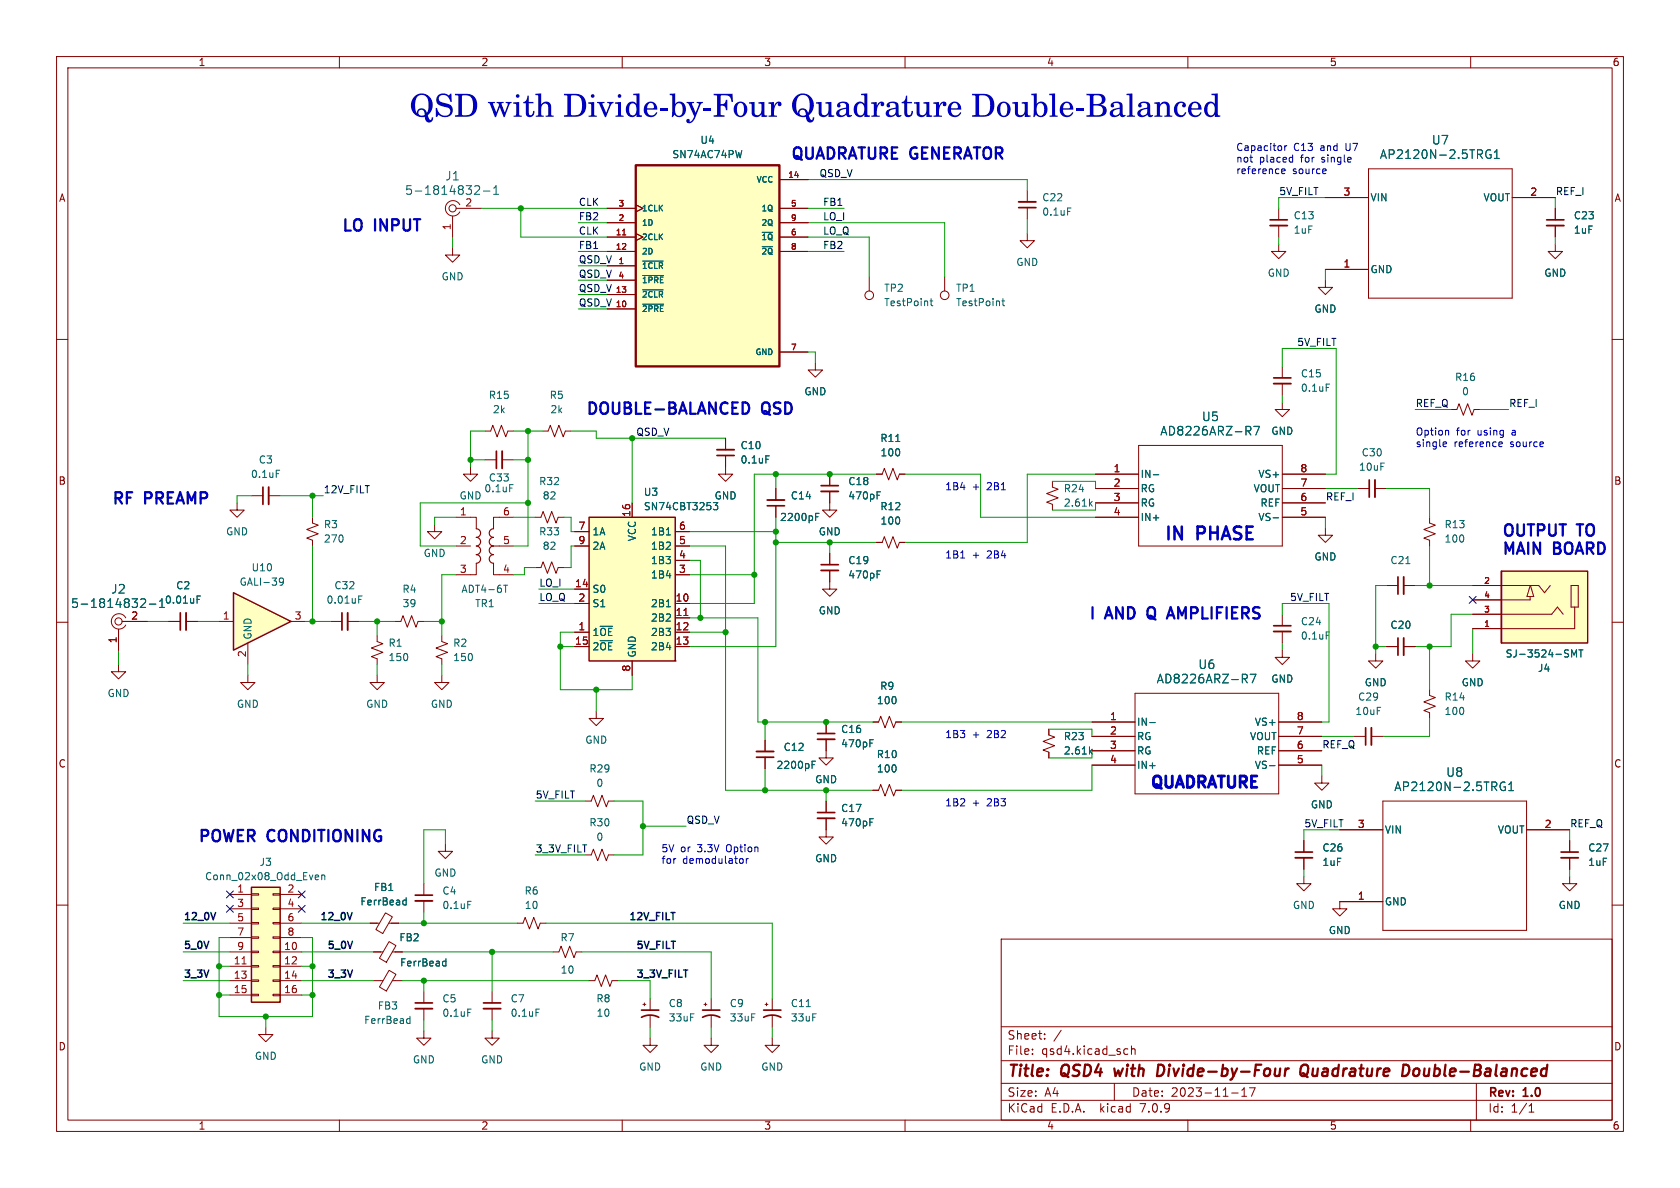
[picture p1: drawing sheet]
<svg xmlns="http://www.w3.org/2000/svg" width="297mm" height="210mm" viewBox="0 0 297 210" stroke-linecap="round" stroke-linejoin="round" font-family="sans-serif">
<g fill="none" stroke="#840000" stroke-width=".18">
<path d="M10 10h277v190h-277zM12 12h273v186h-273zM60 10v2M110 10v2M160 10v2M210 10v2M260 10v2M80 38.2v3.7M80.6 36.8h4.5M81.3 36.2a1.35 1.35 0 0 0-2.1-.4 1.35 1.35 0 0 0 0 2.1 1.35 1.35 0 0 0 2.1-.4M107.3 36.8h5.1M107.3 39.4h5.1"/>
<path d="M112.4 36.2l1.3 .6-1.3 .7M137.8 36.8h5.1M137.8 31.8h5.1M137.8 39.4h5.1M181.6 33.7v2M181.6 36.7v2M10 60h2M80 43.8v1.3h1.3l-1.3 1.3-1.3-1.3h1.3M107.3 47h5.1M107.3 54.6h5.1M107.3 41.9h5.1M107.3 44.5h5.1"/>
<path d="M107.3 52.1h5.1M107.3 49.5h5.1M112.4 41.3l1.3 .6-1.3 .6M137.8 41.9h5.1M137.8 44.5h5.1M153.7 48.9v2.5M167 48.9v2.5M181.6 41.3v1.2h1.3l-1.3 1.3-1.3-1.3h1.3M285 60h2M85.7 76.2h1l.4-1 .8 2 .7-2 .8 2 .4-1h1M128.3 77.5v2M137.8 62.2h5.1"/>
<path d="M144.1 64.1v1.3h1.3l-1.3 1.3-1.2-1.3h1.2M41.9 88.9v1.3h1.3l-1.3 1.2-1.3-1.2h1.3M44.4 87.6h2.1M47.5 87.6h2M55.2 91.4v1.1l1.1 .3-2.1 .8 2.1 .8-2.1 .7 1 .4v1M76.8 92.7v1.3h1.3l-1.3 1.3-1.2-1.3h1.2M80.6 91.4h3.6v2.1M80.6 96.5h2.6M84.2 99.6v2h-3.6M85.7 81.3h2.1M87 96.5h3.8M87.2 99.6v2h3.6"/>
<path d="M88.8 81.3h2M90.8 91.4h-3.6v2.1M94.6 91.4h1l.4-1 .8 2.1 .7-2.1 .8 2.1 .4-1.1h1M101.6 96.5h2.5M101.6 94h2.5M111.8 88.9v2.5M119.4 96.5h2.5M119.4 99.1h2.5M119.4 94h2.5M128.3 80.5v3.3h1.2l-1.2 1.3-1.3-1.3h1.3M146.7 97.8v2M234.3 93.3v1.3h1.3l-1.3 1.3-1.3-1.3h1.3"/>
<path d="M240 86.4h2.1M243.1 86.4h2M252.7 91.4v1.1l1 .3-2 .8 2 .8-2 .7 1 .4v1M10 110h2M21 117.5v1.2h1.2l-1.2 1.3-1.3-1.3h1.3M21 111.3v3.6M21.6 109.9h4.4M22.2 109.2a1.35 1.35 0 0 0-2-.4 1.35 1.35 0 0 0 0 2.1 1.35 1.35 0 0 0 2-.4M29.8 109.9h2.1M32.9 109.9h2M43.8 119.4v1.3h1.3l-1.3 1.2-1.3-1.2h1.3M58.4 109.9h2.1"/>
<path d="M61.5 109.9h2M66.7 112.4v1l1 .4-2 .8 2 .7-2 .8 1 .4v1M66.7 119.4v1.3h1.2l-1.2 1.2-1.3-1.2h1.3M69.8 109.9h1.1l.3-1.1 .8 2.1 .8-2.1 .7 2.1 .4-1h1M94.6 100.3h1l.4-1 .8 2 .7-2 .8 2 .4-1h1M101.6 114.3h2.5M101.6 111.8h2.5M101.6 106.7h2.5M101.6 104.1h2.5M111.8 116.8v2.6M119.4 116.8h.1M119.4 101.6h2.5"/>
<path d="M119.4 114.3h2.5M119.4 111.8h2.5M119.4 106.7h2.5M119.4 109.2h2.5M146.7 100.8v3.3h1.3l-1.3 1.3-1.3-1.3h1.3M243.2 115.6v1.2h1.3l-1.3 1.3-1.3-1.3h1.3M245.1 103.5h2M245.1 114.3h2M248.2 103.5h2M248.2 114.3h2M260.3 115.6v1.2h1.3l-1.3 1.3-1.2-1.3h1.2M260.3 103.5h11.7l1 1.3 1.1-1.3"/>
<path d="M260.3 108.6h14l1-1.3 1.1 1.3M270.5 103.5h.1M270.5 105.4v.6h-10.2M270.6 103.5l.5 1.9h-1.1l.5-1.9M277.7 103.5h1.3v3.8h-1.3zM278.4 107.3v3.8h-18.1M285 110h2M135.3 130.8v2M135.3 133.9v2M146 130.7v3.3h1.3l-1.3 1.3-1.2-1.3h1.2M146 127.6v2.1M154.3 127.6h1l.4-1 .8 2.1 .7-2.1 .8 2.1 .4-1.1h1"/>
<path d="M154.3 139.7h1l.4-1 .8 2 .7-2 .8 2 .4-1h1M233.7 137.2v1.2h1.2l-1.2 1.3-1.3-1.3h1.3M239.4 130.2h2M242.4 130.2h2.1M252.7 121.9v1l1 .4-2 .8 2 .7-2 .8 1 .4v1M10 160h2M40.6 158.1h3.8M44.4 158h1.3v.2h-1.3zM48.3 158h1.2v.2h-1.2zM49.5 158.1h3.8M103.5 141.6h1l.4-1 .8 2 .7-2 .8 2 .4-1h1M103.5 151.1h1l.4-1 .8 2 .7-2 .8 2 .4-1h1"/>
<path d="M146 144.7v3.3h1.3l-1.3 1.2-1.2-1.2h1.2M146 141.6v2M230.5 154.9v1.3h1.3l-1.3 1.3-1.3-1.3h1.3M230.5 148.6v2M230.5 151.6v2.1M236.9 146.7h7.6M244.5 159.4h-7.6v1.3h1.2l-1.2 1.2-1.3-1.2h1.3M244.5 141.6h25.4v22.9h-25.4zM269.9 146.7h7.6M277.5 154.9v1.3h1.3l-1.3 1.3-1.3-1.3h1.3M277.5 148.6v2M277.5 151.6v2.1"/>
<path d="M285 160h2M40.6 168.3h3.8M40.6 170.8h3.8M40.6 173.4h3.8M40.6 175.9h3.8M40.6 160.7h3.8M40.6 163.2h3.8M40.6 165.7h3.8M44.4 175.8h1.3v.2h-1.3zM44.4 173.2h1.3v.3h-1.3zM44.4 170.7h1.3v.2h-1.3zM44.4 168.1h1.3v.3h-1.3z"/>
<path d="M44.4 165.6h1.3v.3h-1.3zM44.4 163.1h1.3v.2h-1.3zM44.4 160.5h1.3v.3h-1.3zM48.3 175.8h1.2v.2h-1.2zM48.3 173.2h1.2v.3h-1.2zM48.3 170.7h1.2v.2h-1.2zM48.3 168.1h1.2v.3h-1.2zM48.3 165.6h1.2v.3h-1.2zM48.3 163.1h1.2v.2h-1.2zM48.3 160.5h1.2v.3h-1.2zM49.5 168.3h3.8M49.5 170.8h3.8"/>
<path d="M49.5 173.4h3.8M49.5 175.9h3.8M49.5 160.7h3.8M49.5 163.2h3.8M49.5 165.7h3.8M74.9 175.3v2M74.9 178.3v2M104.1 173.4h1.1l.3-1.1 .8 2.1 .8-2.1 .7 2.1 .4-1h1M113.7 177.5h.5M113.9 177.3v.5M114.9 176.5v2.1M114.9 179.6v2"/>
<path d="M124.5 177.5h.5M124.7 177.3v.5M125.7 176.5v2.1M125.7 179.6v2M135.3 177.5h.5M135.5 177.3v.5M136.5 176.5v2.1M136.5 179.6v2M177 166h108v32h-108zM60 198v2M87 182.2v1.3h1.3l-1.3 1.3-1.3-1.3h1.3M110 198v2"/>
<path d="M114.9 183.5v1.3h1.3l-1.3 1.3-1.2-1.3h1.2M125.7 183.5v1.3h1.3l-1.3 1.3-1.2-1.3h1.2M136.5 183.5v1.3h1.3l-1.3 1.3-1.2-1.3h1.2M160 198v2M177 194.5h108M177 191.5h108M177 187.5h108M177 181.5h108M182.5 186.3v.1M182.5 185.5v.1M184.7 183.6v.1M184.7 182.8v.1"/>
<path d="M187.6 182.1l-1.3 2M197 191.5v3M199 185.4l.4 .1M199.4 186.3l-.4 .1M200 185.5l.2-.1 .4 .1 .1 .9M200 184.9v1.5M210 198v2M217.7 193.2h1.2M219.5 193.8h.9M219.5 192.7l.5-.4v1.5M221.9 192.3l-.7 1.5M260 198v2"/>
<path d="M261 191.5v6.5M270.3 196.6h.9M270.3 195.5l.4-.4v1.5"/>
<circle cx="80" cy="36.8" r=".63"/>
<circle cx="153.7" cy="52.2" r=".76"/>
<circle cx="167" cy="52.2" r=".76"/>
<circle cx="21" cy="109.9" r=".63"/>
</g>
<path d="M197 188.9l.2 1.3 .5-.9M205.5 188.3l-.7-.1-.3 2h.5l.5-.3M227.3 188.9l-.2 1.3M227.8 188.9l-.3 .1-.3 .3M230.1 188.5a.69 .69 0 0 1 1.1 0 1.47 1.47 0 0 1-.6 1.7l-.5-.1a1.5 1.5 0 0 1 0-1.6zM230.2 189.7l.4 .1 .6 .6M248.1 188.2h.5a1.08 1.08 0 0 1 .6 1.1 1.08 1.08 0 0 1-.9 .9M250.6 188.9a.62 .62 0 0 0-.7 .4v.7l.3 .2h.2" fill="none" stroke="#840000" stroke-width=".4"/>
<g fill="none" stroke="#840000" stroke-width=".33">
<path d="M180.1 35.7h3M88.8 79.8v3M126.7 79.5h3.1M47.5 86.1v3.1M243.1 84.8v3.1M32.9 108.3v3.1M61.5 108.3v3.1M145.2 100.8h3M248.2 102v3M248.2 112.8v3M133.7 132.8h3.1M144.5 130.7h3.1"/>
<path d="M242.4 128.7v3M144.5 144.7h3.1M229 151.6h3M276 151.6h3M73.4 178.3h3.1"/>
</g>
<g fill="none" stroke="#840000" stroke-width=".3">
<path d="M180.1 36.7h3M87.8 79.8v3M46.5 86.1v3.1M126.7 80.5h3.1M145.2 99.8h3M242.1 84.8v3.1M31.9 108.3v3.1M60.5 108.3v3.1M247.1 102v3M247.1 112.8v3M133.7 133.9h3.1M144.5 129.7h3.1"/>
<path d="M241.4 128.7v3M144.5 143.6h3.1M229 150.6h3M276 150.6h3M73.4 177.3h3.1M113.4 179.8a3.2 3.2 0 0 1 3.1 0M113.4 178.6h3.1M124.2 179.8a3.2 3.2 0 0 1 3.1 0M124.2 178.6h3.1M135 179.8a3.2 3.2 0 0 1 3 0M135 178.6h3"/>
</g>
<g fill="none" stroke="#006464" stroke-width=".18">
<path d="M83.9 33l.6-.2 .2 .2 .1 .3-.9 1.1h.9M85.5 33.8h1.1M87.3 34.4h.8M87.3 33.3l.4-.5v1.6M131.1 26.6l-.3 1.3M188.7 36.8h.6M113.6 46.2h3.6M113.6 53.8h3.7M113.6 51.2h3.6M113.6 48.7h3.7M134.7 41.1h1.9M134.7 43.6h1.9"/>
<path d="M164.4 53.2h.5M164.6 52.8v1.1l.3 .1M177.1 53.2h.5M177.3 52.8v1.1l.3 .1M48.8 83.1h.6M90.1 85.7h.6M117.8 94.6h.7M126.9 88.8l-.4 .5 .3 .1v.6l-.2 .1h-.4M135.4 80.6h.6M248.5 99.6h.8M24.9 106l.6-.1 .2 .1v.3l-.9 1.1h.9M26.4 106.8h1.2"/>
<path d="M28.2 107.4h.9M28.6 105.9l-.4 .4M34.8 106h.5M34.8 105.4h.6M63.4 106h.4M63.4 105.4h.6M89 103.4h.7M89.4 103.4v1.3M117.8 107.3h.7M155.1 101.5h.4M155.1 100.9h.6M277.8 116.1v-1.2l.5 .9 .4-.9v1.2"/>
<path d="M279.1 114.9h.7M279.5 114.9v1.2M143.6 135.2h.4M143.6 134.6h.6M153.8 131.4h.4M153.8 130.8h.6M266.1 138.3a.75 .75 0 0 0-.9 .6 .75 .75 0 0 0 .5 .9l.4-.2v-.5h-.3M266.7 139.8h.9M266.7 138.7l.5-.5v1.6M55.9 154.7h.4v.3l-.6 .1M56.3 155.5h-.4M56.9 154.8l.2-.1h.3v.8"/>
<path d="M56.9 154.7v.8M153.8 145.3h.4M153.8 144.7h.6M82.7 178.4h.6M142.5 177.9h.8"/>
</g>
<path d="M84.2 93.5a.76 .76 0 0 1 .8 .7 .76 .76 0 0 1-.8 .8 .76 .76 0 0 1 .8 .8 .76 .76 0 0 1-.8 .7 .76 .76 0 0 1 .8 .8 .76 .76 0 0 1-.8 .7 .76 .76 0 0 1 .8 .8 .76 .76 0 0 1-.8 .8M87.2 93.5a.76 .76 0 0 0-.7 .7 .76 .76 0 0 0 .7 .8 .76 .76 0 0 0-.7 .8 .76 .76 0 0 0 .7 .7 .76 .76 0 0 0-.7 .8 .76 .76 0 0 0 .7 .7 .76 .76 0 0 0-.7 .8 .76 .76 0 0 0 .7 .8" fill="none" stroke="#840000" stroke-width=".2"/>
<g fill="#ffffc2" stroke="#ffffc2" stroke-width=".18">
<path d="M112.4 29.2h25.4v35.6h-25.4z"/>
<path d="M265.4 101h15.3v12.7h-15.3z"/>
<path d="M104.1 91.4h15.3v25.4h-15.3z"/>
<path d="M44.4 156.8h5.1v20.4h-5.1z"/>
</g>
<path d="M112.4 29.2h25.4v35.6h-25.4z" fill="none" stroke="#840000" stroke-width=".41"/>
<path d="M110 41.5h.6M120.9 108.8h.7M42.8 170.4h.7" fill="none" stroke="#a90000" stroke-width=".18"/>
<path d="M104.1 91.4h15.3v25.4h-15.3zM265.4 101h15.3v12.7h-15.3zM265.4 101v12.7M44.4 156.8h5.1v20.4h-5.1z" fill="none" stroke="#840000" stroke-width=".25"/>
<path d="M41.3 104.8l10.1 5.1-10.1 5z" fill="#ffffc2"/>
<path d="M41.3 104.8l10.1 5.1-10.1 5z" fill="none" stroke="#840000" stroke-width=".25"/>
<g fill="none" stroke="#840000" stroke-width=".18">
<path d="M107.3 39.4h5.1M107.3 36.8h5.1M112.4 36.2l1.3 .6-1.3 .7M137.8 31.8h5.1M137.8 39.4h5.1M137.8 36.8h5.1M226.1 36.8v2.1M226.1 39.9v2M234.3 34.9h7.6M241.9 29.8h25.4v22.9h-25.4zM267.3 34.9h7.7M275 36.8v2.1"/>
<path d="M275 39.9v2M107.3 47h5.1M107.3 54.6h5.1M107.3 41.9h5.1M107.3 44.5h5.1M107.3 52.1h5.1M107.3 49.5h5.1M112.4 41.3l1.3 .6-1.3 .6M137.8 41.9h5.1M137.8 44.5h5.1M226.1 43.2v1.3h1.2l-1.2 1.2-1.3-1.2h1.3M234.3 49.5v1.3h1.3l-1.3 1.3-1.3-1.3h1.3"/>
<path d="M234.3 47.6h7.6M275 43.2v1.3h1.2l-1.2 1.2-1.3-1.2h1.3M95.9 76.2h1l.4-1 .7 2 .8-2 .8 2 .3-1h1.1M128.3 77.5v2M137.8 62.2h5.1M201.3 78.7h25.4v17.8h-25.4zM226.7 71.1v1.3h1.3l-1.3 1.3-1.3-1.3h1.3M226.7 64.8v2M226.7 67.8v2.1M256.5 72.4h1.1l.3-1 .8 2 .8-2 .7 2 .4-1h1M83.2 82.6v1.2h1.3l-1.3 1.3-1.3-1.3h1.3M101.6 96.5h2.5"/>
<path d="M101.6 94h2.5M111.8 88.9v2.5M119.4 96.5h2.5M119.4 99.1h2.5M119.4 94h2.5M128.3 80.5v2.1M137.2 86.4v2M137.2 89.4v2M146.7 86.9v3.3h1.3l-1.3 1.2-1.3-1.2h1.3M146.7 83.8v2.1M146.7 97.8v2M154.9 83.8h1.1l.3-1 .8 2 .8-2 .7 2 .4-1h1"/>
<path d="M154.9 95.9h1.1l.3-1 .8 2 .8-2 .7 2 .4-1h1M186.1 85.1v1l1 .4-2.1 .7 2.1 .8-2.1 .8 1.1 .4v1M193.7 83.8h7.6M193.7 86.4h7.6M193.7 88.9h7.6M193.7 91.4h7.6M226.7 83.8h7.6M226.7 86.4h7.6M226.7 88.9h7.6M226.7 91.4h7.6M21 111.3v3.6M21.6 109.9h4.4"/>
<path d="M29.8 109.9h2.1M32.9 109.9h2M38.7 109.9h2.6M43.8 113.7v3.8M51.4 109.9h2.6M78.1 112.4v1l1 .4-2 .8 2 .7-2 .8 1 .4v1M78.1 119.4v1.3h1.3l-1.3 1.2-1.3-1.2h1.3M101.6 114.3h2.5M101.6 111.8h2.5M101.6 106.7h2.5M101.6 104.1h2.5M111.8 116.8v2.6"/>
<path d="M119.4 114.3h2.5M119.4 111.8h2.5M119.4 106.7h2.5M119.4 109.2h2.5M119.4 101.6h2.5M146.7 100.8v2.1M226.7 114.9v1.3h1.3l-1.3 1.3-1.3-1.3h1.3M226.7 108.6v2M226.7 111.6v2.1M245.1 114.3h2M248.2 114.3h2M260.3 111.1h5.1"/>
<path d="M260.3 103.5h5.1M260.3 108.6h5.1M260.3 106h5.1M105.4 125.7v1.3h1.3l-1.3 1.3-1.3-1.3h1.3M135.3 130.8v2M135.3 133.9v2M146 127.6v2.1M146 130.7v2M154.3 127.6h1M154.3 139.7h1M158.4 127.6h1M158.4 139.7h1"/>
<path d="M185.4 128.9v1l1 .4-2 .8 2 .7-2 .8 1 .4v1M193 127.6h7.7M193 130.2h7.7M193 132.7h7.7M193 135.3h7.7M200.7 122.6h25.4v17.7h-25.4zM226.1 127.6h7.6M226.1 130.2h7.6M226.1 132.7h7.6M226.1 135.3h7.6M74.9 156.2v2M74.9 159.3v2"/>
<path d="M78.7 149.2v1.3h1.3l-1.3 1.3-1.2-1.3h1.2M146 141.6v2M146 144.7v2M230.5 148.6v2M230.5 151.6v2.1M236.9 159.4h7.6M236.9 146.7h7.6M269.9 146.7h7.6M277.5 148.6v2M277.5 151.6v2.1M65.4 163.2h1.7M66 168.3h1.7"/>
<path d="M66 173.4h1.7M68.1 161.4l1.3 .7-1.7 2.9-1.3-.7zM68.7 163.2h1.8M68.8 166.4l1.2 .8-1.7 2.9-1.2-.7zM68.8 171.5l1.2 .7-1.7 3-1.2-.7zM69.4 168.3h1.7M69.4 173.4h1.7M87 175.3v2M87 178.3v2M91.4 163.2h1.1l.3-1 .8 2 .8-2 .7 2 .4-1h1M97.8 168.3h1l.4-1 .7 2 .8-2 .8 2 .4-1h1M47 181.6v1.3h1.3l-1.3 1.3-1.3-1.3h1.3"/>
<path d="M74.9 182.2v1.3h1.3l-1.3 1.3-1.2-1.3h1.2"/>
</g>
<g fill="none" stroke="#006464" stroke-width=".18">
<path d="M131.1 26.6l-.3 1.3M263.5 26.6a.75 .75 0 0 0-.9 .5 .75 .75 0 0 0 .6 .9l.4-.1v-.6h-.3M264.2 28h.8M264.2 26.9l.4-.4v1.5M113.6 46.2h3.6M113.6 53.8h3.7M113.6 51.2h3.6M113.6 48.7h3.7M134.7 41.1h1.9M134.7 43.6h1.9M158.4 78h.7M220.6 76.2l.5 .7"/>
<path d="M221 75.4l.1 .3-.1 .4M221.7 75.4h1l-.7 1.5M234.5 67.9h.6M117.8 94.6h.7M126.9 88.8l-.4 .5 .3 .1v.6l-.2 .1h-.4M135.4 80.6h.6M144.2 91.4h.4M144.2 90.7h.6M155.1 87.6h.4M155.1 86.9h.6M192.7 89l.4 .5M193.1 88.6l-.5 .5"/>
<path d="M203.9 83.9h1M225.1 91.5h.9M24.9 106l.6-.1 .2 .1v.3l-.9 1.1h.9M26.4 106.8h1.2M28.2 107.4h.9M28.6 105.9l-.4 .4M34.8 106h.5M34.8 105.4h.6M49.4 102.4l.2-.2 .4 .1a.84 .84 0 0 1-.3 1.1h-.2M49.4 102.7l.2 .3 .4-.1 .1-.2M117.8 107.3h.7M155.1 101.5h.4"/>
<path d="M155.1 100.9h.6M220 120l.5 .7M220.4 119.3l.1 .2-.1 .4M221 119.2h1l-.6 1.5M234.5 111.7h.6M277.8 116.1v-1.2l.5 .9 .4-.9v1.2M279.1 114.9h.7M279.5 114.9v1.2M143.6 135.2h.4M143.6 134.6h.6M153.8 131.4h.4M153.8 130.8h.6"/>
<path d="M192.7 132.8l.4 .5M193.1 132.4l-.5 .5M203.3 127.7h.9M224.4 135.4h1M266.1 138.3a.75 .75 0 0 0-.9 .6 .75 .75 0 0 0 .5 .9l.4-.2v-.5h-.3M266.7 139.8h.9M266.7 138.7l.5-.5v1.6M71.4 159.1l.4 .1M71.8 158.7v1.3M71.8 159.9l-.4 .1M82.7 159.3h.6M153.8 145.3h.4"/>
<path d="M153.8 144.7h.6M72.5 179.6v1.3M78.5 169.9l.3 .1M78.8 169.5v1.3M78.8 170.7l-.3 .1M94.8 178.4h.6M72.1 180.1h.4M72.5 180.9h-.4"/>
</g>
<path d="M224.5 39.9h3.1M273.4 39.9h3.1M225.2 67.8h3M135.6 88.4h3.1M145.2 86.9h3M225.2 111.6h3M73.4 159.3h3.1M85.5 178.3h3" fill="none" stroke="#840000" stroke-width=".33"/>
<path d="M224.5 38.9h3.1M273.4 38.9h3.1M225.2 66.8h3M135.6 89.4h3.1M145.2 85.9h3M225.2 110.6h3M73.4 158.2h3.1M85.5 177.3h3" fill="none" stroke="#840000" stroke-width=".3"/>
<path d="M38.1 161.3l-.4 1.3M62.2 161.3l-.4 1.3" fill="none" stroke="#0f0f0f" stroke-width=".25"/>
<g fill="none" stroke="#0000c2" stroke-width=".18">
<path d="M226.6 30.3l.6-.1-.1-.3h-.3l-.2 .1v.6h.5M227.1 25.8v.8M227.5 25.8l-.4 .2M228.2 27.8l.3 .1M228.5 27.4v1.3M228.5 28.6l-.3 .1M234.3 29.9l.1 .3-.6 .1M234.4 30.6l-.1 .1M255.3 78.1l.4 .1v.2l-.6 .1M255.7 78.9l-.4 .1M255.7 76.1l.4 .2v.6M265 78.9h.5"/>
<path d="M265 78.2l.4-.1 .2 .3-.6 .1M169.8 98.6h.8M131 151.8h.3l.1 .2-.1 .5-.3 .1M131.9 151.8v.8M132.3 151.8l-.4 .2"/>
</g>
<path d="M203.1 107.4a1.42 1.42 0 0 0 0 1.8M206.3 109.3l.7-2 .6 2M206.5 108.8h.9" fill="none" stroke="#0000c2" stroke-width=".4"/>
<g fill="none" stroke="#009600" stroke-width=".18">
<path d="M85.1 36.8h22.2M92.1 36.8v5.1h15.2M102.2 39.4h5.1M142.9 36.8h6.3M142.9 39.4h24.1v9.5M142.9 31.8h38.7v1.9M181.6 38.7v2.6M234.3 34.9h-8.2v1.9M275 34.9v1.9M80 41.9v1.9M102.2 52.1h5.1M102.2 54.6h5.1"/>
<path d="M102.2 49.5h5.1M102.2 47h5.1M102.2 44.5h5.1M142.9 41.9h10.8v7M142.9 44.5h6.3M226.1 41.9v1.3M234.3 47.6v1.9M275 41.9v1.3M85.7 76.2h-2.5v6.4M90.8 76.2h5.1M93.3 76.2v20.3h-2.5M101 76.2h4.4v1.3h22.9"/>
<path d="M111.8 77.5v11.4M142.9 62.2h1.2v1.9M226.7 64.8v-3.2h9.5v22.2h-1.9M226.7 69.9v1.2M250.2 72.4h6.3M261.6 72.4h5.1M44.4 87.6h-2.5v1.3M49.5 87.6h7.6M55.2 87.6v3.8M55.2 96.5v13.4M80.6 91.4h-3.8v1.3M83.2 81.3h2.5"/>
<path d="M90.8 81.3h2.5M90.8 91.4h3.8M93.3 88.9h-19v7.6h6.3M99.7 91.4h1.3v2.6h.6M101.6 96.5h-.6v3.8h-1.3M121.9 94h15.3M121.9 96.5h6.4v43.2h26M121.9 99.1h1.9v10.1M137.2 83.8v2.6M137.2 91.4v22.9h-15.3M137.2 95.9h17.7M146.7 95.9v1.9"/>
<path d="M154.9 83.8h-21.6v22.9h-11.4M160 83.8h13.4v7.6h20.3M186.1 85.1h7.6v1.3M193.7 83.8h-12.1v12.1h-21.6M193.7 88.9v1.3h-7.6M234.3 86.4h5.7M234.3 91.4v1.9M245.1 86.4h7.6v5M252.7 96.5v7M21 114.9v2.6M26 109.9h3.8M34.9 109.9h3.8"/>
<path d="M43.8 117.5v1.9M54 109.9h4.4M63.5 109.9h6.3M66.7 109.9v2.5M66.7 117.5v1.9M74.9 109.9h3.2M78.1 117.5v1.9M80.6 101.6h-2.5v10.8M94.6 100.3h-1.9v1.3h-1.9M95.2 106.7h6.4M95.2 104.1h6.4M99.1 114.3h2.5"/>
<path d="M101.6 111.8h-2.5v10.1h12.7v-2.5M121.9 101.6h11.4M121.9 111.8h6.4M121.9 109.2h12.1v18.4h20.3M226.7 108.6v-1.9h8.2v20.9h-1.2M226.7 113.7v1.2M243.2 114.3h1.9M245.1 103.5h-1.9v12.1M250.2 103.5h10.1M252.7 114.3v7.6M260.3 108.6h-3.8v5.7h-6.3M260.3 111.1v4.5"/>
<path d="M105.4 121.9v3.8M135.3 127.6v3.2M135.3 135.9v3.8M146 139.7v1.9M159.4 127.6h33.6M185.4 128.9h7.6v1.3M193 135.3v4.4h-33.6M193 132.7v1.3h-7.6M233.7 130.2h5.7M233.7 135.3v1.9M252.7 127v3.2h-8.2M78.7 149.2v-2.5h-3.8v9.5"/>
<path d="M94.6 151.1h8.9M94.6 141.6h8.9M108.6 141.6h5.1v9.5h-5.1M113.7 146.1h7.6M230.5 153.7v1.2M236.9 146.7h-6.4v1.9M277.5 146.7v1.9M277.5 153.7v1.2M32.4 168.3h8.2M32.4 163.2h8.2M32.4 173.4h8.2M38.7 170.8h1.9"/>
<path d="M38.7 175.9h1.9M40.6 165.7h-1.9v14h16.5v-14h-1.9M47 179.7v1.9M53.3 168.3h12.7M53.3 163.2h12.1M53.3 173.4h12.7M53.3 170.8h1.9M53.3 175.9h1.9M70.5 163.2h20.9M71.1 168.3h26.7M71.1 173.4h33M74.9 161.3v1.9"/>
<path d="M74.9 173.4v1.9M87 168.3v7M96.5 163.2h40v13.3M102.9 168.3h22.8v8.2M109.2 173.4h5.7v3.1M74.9 180.3v1.9M87 180.3v1.9M114.9 181.6v1.9M125.7 181.6v1.9M136.5 181.6v1.9"/>
</g>
<path d="M259.7 105.4l1.3 1.3M261 105.4l-1.3 1.3M40 157.5l1.2 1.2M41.2 157.5l-1.2 1.2M52.7 157.5l1.2 1.2M53.9 157.5l-1.2 1.2M40 160l1.2 1.3M41.2 160l-1.2 1.3M52.7 160l1.2 1.3M53.9 160l-1.2 1.3" fill="none" stroke="#000084" stroke-width=".18"/>
<path d="M110 41.5h.6M120.9 108.8h.7" fill="none" stroke="#a90000" stroke-width=".18"/>
<g fill="#009600" stroke="#009600" stroke-width=".18">
<circle cx="111.8" cy="77.5" r=".46"/>
<circle cx="137.2" cy="94" r=".46"/>
<circle cx="137.2" cy="95.9" r=".46"/>
<circle cx="133.3" cy="101.6" r=".46"/>
<circle cx="146.7" cy="95.9" r=".46"/>
<circle cx="146.7" cy="83.8" r=".46"/>
<circle cx="137.2" cy="83.8" r=".46"/>
<circle cx="252.7" cy="103.5" r=".46"/>
<circle cx="252.7" cy="114.3" r=".46"/>
<circle cx="243.2" cy="114.3" r=".46"/>
<circle cx="135.3" cy="139.7" r=".46"/>
<circle cx="146" cy="127.6" r=".46"/>
<circle cx="146" cy="139.7" r=".46"/>
<circle cx="55.2" cy="87.6" r=".46"/>
<circle cx="93.3" cy="88.9" r=".46"/>
<circle cx="66.7" cy="109.9" r=".46"/>
<circle cx="55.2" cy="109.9" r=".46"/>
<circle cx="135.3" cy="127.6" r=".46"/>
<circle cx="78.1" cy="109.9" r=".46"/>
<circle cx="99.1" cy="114.3" r=".46"/>
<circle cx="128.3" cy="111.8" r=".46"/>
<circle cx="105.4" cy="121.9" r=".46"/>
<circle cx="123.8" cy="109.2" r=".46"/>
<circle cx="92.1" cy="36.8" r=".46"/>
<circle cx="83.2" cy="81.3" r=".46"/>
<circle cx="93.3" cy="81.3" r=".46"/>
<circle cx="55.2" cy="170.8" r=".46"/>
<circle cx="74.9" cy="163.2" r=".46"/>
<circle cx="38.7" cy="175.9" r=".46"/>
<circle cx="47" cy="179.7" r=".46"/>
<circle cx="55.2" cy="175.9" r=".46"/>
<circle cx="74.9" cy="173.4" r=".46"/>
<circle cx="87" cy="168.3" r=".46"/>
<circle cx="93.3" cy="76.2" r=".46"/>
<circle cx="38.7" cy="170.8" r=".46"/>
<circle cx="113.7" cy="146.1" r=".46"/>
</g>
<text font-size="5.6" fill="#0000c2" x="72.4" y="21.3">QSD with Divide-by-Four Quadrature Double-Balanced</text>
<g font-size="3.1" fill="#0000c2">
<text x="205.7" y="95.6">IN</text>
<text x="211.8" y="95.6">PHASE</text>
</g>
<g font-size="2.8" fill="#0000c2">
<text x="139.7" y="28.3">QUADRATURE GENERATOR</text>
<text x="60.3" y="41">LO</text>
<text x="66.4" y="41">INPUT</text>
<text x="103.5" y="73.4">DOUBLE-BALANCED</text>
<text x="134.9" y="73.4">QSD</text>
<text x="19.7" y="89.3">RF</text>
<text x="25.7" y="89.3">PREAMP</text>
<text x="265.4" y="95">OUTPUT</text>
<text x="279.1" y="95">TO</text>
<text x="265.4" y="98.2">MAIN</text>
<text x="274.8" y="98.2">BOARD</text>
<text x="192.4" y="109.6">I</text>
<text x="195.7" y="109.6">AND</text>
<text x="203.8" y="109.6">Q</text>
<text x="208.2" y="109.6">AMPLIFIERS</text>
<text x="203.2" y="139.5">QUADRATURE</text>
<text x="34.9" y="149">POWER</text>
<text x="47.4" y="149">CONDITIONING</text>
</g>
<g font-size="2.8" fill="#840000">
<text x="178" y="190.9">Title:</text>
<text x="187.7" y="190.9">QSD4</text>
<text x="197.9" y="190.9">with</text>
<text x="206.2" y="190.9">Divide-by-Four</text>
<text x="232.3" y="190.9">Quadrature</text>
<text x="251.1" y="190.9">Double-Balanced</text>
</g>
<g font-size="2.1" fill="#006464">
<text x="243.9" y="28.3">AP2120N-2.5TRG1</text>
<text x="253" y="25.8">U7</text>
<text x="71.5" y="34.6">5-1814832-1</text>
<text x="78.6" y="32.1">J1</text>
<text x="205" y="77.2">AD8226ARZ-R7</text>
<text x="212.4" y="74.7">U5</text>
<text x="12.5" y="107.7">5-1814832-1</text>
<text x="19.6" y="105.1">J2</text>
<text x="211.8" y="118.5">U6</text>
<text x="204.4" y="121">AD8226ARZ-R7</text>
<text x="255.6" y="137.5">U8</text>
<text x="246.4" y="140.1">AP2120N-2.5TRG1</text>
</g>
<g font-size="2.1" fill="#840000">
<text x="178" y="184">Sheet:</text>
<text x="178" y="186.7">File:</text>
<text x="184.1" y="186.7">qsd4.kicad_sch</text>
<text x="178" y="196.9">KiCad</text>
<text x="178" y="194.1">Size:</text>
<text x="184.7" y="194.1">A4</text>
<text x="185.7" y="196.9">E.D.A.</text>
<text x="194.6" y="196.9">kicad</text>
<text x="200" y="194.1">Date:</text>
<text x="201.8" y="196.9">7.0.9</text>
<text x="207" y="194.1">2023-11-17</text>
<text x="263" y="194.3">Rev:</text>
<text x="263" y="196.9">Id:</text>
<text x="267.1" y="196.9">1/1</text>
<text x="269.4" y="194.3">1.0</text>
</g>
<g font-size="1.8" fill="#840000">
<text x="35" y="11.9">1</text>
<text x="85" y="11.9">2</text>
<text x="135" y="11.9">3</text>
<text x="185" y="11.9">4</text>
<text x="235" y="11.9">5</text>
<text x="285" y="11.9">6</text>
<text x="10.3" y="35.9">A</text>
<text x="285.3" y="35.9">A</text>
<text x="10.3" y="85.9">B</text>
<text x="285.3" y="85.9">B</text>
<text x="10.3" y="135.9">C</text>
<text x="285.3" y="135.9">C</text>
<text x="10.3" y="185.9">D</text>
<text x="285.3" y="185.9">D</text>
<text x="35" y="199.9">1</text>
<text x="85" y="199.9">2</text>
<text x="135" y="199.9">3</text>
<text x="185" y="199.9">4</text>
<text x="235" y="199.9">5</text>
<text x="285" y="199.9">6</text>
</g>
<g font-size="1.8" fill="#006464">
<text x="118.8" y="28.2">SN74AC74PW</text>
<text x="123.7" y="25.6">U4</text>
<text x="184.2" y="35.8">C22</text>
<text x="242.2" y="35.8">VIN</text>
<text x="262.2" y="35.8">VOUT</text>
<text x="184.2" y="38.3">0.1uF</text>
<text x="228.6" y="41.5">1uF</text>
<text x="228.6" y="39">C13</text>
<text x="278.1" y="39">C23</text>
<text x="278.1" y="41.5">1uF</text>
<text x="179.6" y="47.2">GND</text>
<text x="78" y="49.8">GND</text>
<text x="156.2" y="51.8">TP2</text>
<text x="168.9" y="51.8">TP1</text>
<text x="224" y="49.1">GND</text>
<text x="242.2" y="48.5">GND</text>
<text x="272.9" y="49.1">GND</text>
<text x="156.2" y="54.3">TestPoint</text>
<text x="168.9" y="54.3">TestPoint</text>
<text x="232.3" y="55.5">GND</text>
<text x="86.3" y="70.7">R15</text>
<text x="97.1" y="70.7">R5</text>
<text x="142.1" y="70.1">GND</text>
<text x="229.9" y="66.9">C15</text>
<text x="229.9" y="69.4">0.1uF</text>
<text x="257.1" y="67.5">R16</text>
<text x="258.4" y="70.1">0</text>
<text x="87" y="73.3">2k</text>
<text x="97.2" y="73.3">2k</text>
<text x="224.7" y="77.1">GND</text>
<text x="45.7" y="82.1">C3</text>
<text x="130.8" y="79.6">C10</text>
<text x="130.8" y="82.1">0.1uF</text>
<text x="155.5" y="78.3">R11</text>
<text x="155.6" y="80.9">100</text>
<text x="240.1" y="83.4">10uF</text>
<text x="240.6" y="80.9">C30</text>
<text x="44.3" y="84.7">0.1uF</text>
<text x="81.1" y="88.5">GND</text>
<text x="85.5" y="87.2">0.1uF</text>
<text x="86.3" y="85.3">C33</text>
<text x="95.2" y="86">R32</text>
<text x="95.8" y="88.5">82</text>
<text x="113.7" y="87.9">U3</text>
<text x="126.2" y="88.5">GND</text>
<text x="139.7" y="88.5">C14</text>
<text x="149.9" y="88.5">470pF</text>
<text x="149.9" y="86">C18</text>
<text x="188" y="87.2">R24</text>
<text x="188" y="89.8">2.61k</text>
<text x="201.5" y="84.7">IN-</text>
<text x="201.5" y="87.2">RG</text>
<text x="201.5" y="89.8">RG</text>
<text x="221.5" y="87.2">VOUT</text>
<text x="222.4" y="84.7">VS+</text>
<text x="222.7" y="89.8">REF</text>
<text x="39.9" y="94.8">GND</text>
<text x="57.2" y="93.6">R3</text>
<text x="95.2" y="94.8">R33</text>
<text x="104.6" y="94.8">1A</text>
<text x="112.6" y="95.8" transform="rotate(-90 112.6 95.8)">VCC</text>
<text x="113.7" y="90.4">SN74CBT3253</text>
<text x="115" y="94.8">1B1</text>
<text x="137.8" y="92.3">2200pF</text>
<text x="144.6" y="94.8">GND</text>
<text x="155.5" y="90.4">R12</text>
<text x="155.6" y="92.9">100</text>
<text x="201.5" y="92.3">IN+</text>
<text x="222.4" y="92.3">VS-</text>
<text x="255.3" y="93.6">R13</text>
<text x="44.4" y="101.2">U10</text>
<text x="57.2" y="96.1">270</text>
<text x="74.8" y="98.7">GND</text>
<text x="95.8" y="97.4">82</text>
<text x="104.6" y="97.4">2A</text>
<text x="115" y="99.9">1B3</text>
<text x="115" y="97.4">1B2</text>
<text x="149.9" y="99.9">C19</text>
<text x="232.3" y="99.3">GND</text>
<text x="245.7" y="99.9">C21</text>
<text x="255.3" y="96.1">100</text>
<text x="29.1" y="106.9">0.01uF</text>
<text x="31" y="104.4">C2</text>
<text x="42.3" y="103.7">GALI-39</text>
<text x="57.6" y="106.9">0.01uF</text>
<text x="59" y="104.4">C32</text>
<text x="71" y="105">R4</text>
<text x="71.1" y="107.5">39</text>
<text x="81.5" y="105">ADT4-6T</text>
<text x="83.9" y="107.5">TR1</text>
<text x="104.6" y="105">S0</text>
<text x="104.6" y="107.5">S1</text>
<text x="115" y="107.5">2B1</text>
<text x="115" y="102.5">1B4</text>
<text x="149.9" y="102.5">470pF</text>
<text x="44.7" y="113.2" transform="rotate(-90 44.7 113.2)">GND</text>
<text x="104.6" y="112.6">1~{OE}</text>
<text x="115" y="110.1">2B2</text>
<text x="115" y="112.6">2B3</text>
<text x="144.6" y="108.8">GND</text>
<text x="229.9" y="110.7">C24</text>
<text x="229.9" y="113.3">0.1uF</text>
<text x="245.7" y="111.4">C20</text>
<text x="68.6" y="114.5">R1</text>
<text x="68.6" y="117.1">150</text>
<text x="80" y="114.5">R2</text>
<text x="80" y="117.1">150</text>
<text x="104.6" y="115.2">2~{OE}</text>
<text x="112.6" y="116.3" transform="rotate(-90 112.6 116.3)">GND</text>
<text x="115" y="115.2">2B4</text>
<text x="266.1" y="116.4">SJ-3524-SMT</text>
<text x="271.8" y="119">J4</text>
<text x="18.9" y="123.4">GND</text>
<text x="41.8" y="125.3">GND</text>
<text x="64.6" y="125.3">GND</text>
<text x="76.1" y="125.3">GND</text>
<text x="154.9" y="124.7">100</text>
<text x="155.5" y="122.1">R9</text>
<text x="224.7" y="120.9">GND</text>
<text x="240" y="124.1">C29</text>
<text x="241.2" y="121.5">GND</text>
<text x="255.3" y="124.1">R14</text>
<text x="258.3" y="121.5">GND</text>
<text x="103.4" y="131.7">GND</text>
<text x="148.6" y="129.8">C16</text>
<text x="188" y="131">R23</text>
<text x="200.9" y="128.5">IN-</text>
<text x="200.9" y="131">RG</text>
<text x="220.9" y="131">VOUT</text>
<text x="221.7" y="128.5">VS+</text>
<text x="239.5" y="126.6">10uF</text>
<text x="255.3" y="126.6">100</text>
<text x="104.1" y="136.8">R29</text>
<text x="137.2" y="136.1">2200pF</text>
<text x="138.4" y="132.9">C12</text>
<text x="148.6" y="132.3">470pF</text>
<text x="154.9" y="134.2">R10</text>
<text x="154.9" y="136.8">100</text>
<text x="188" y="133.6">2.61k</text>
<text x="200.9" y="133.6">RG</text>
<text x="200.9" y="136.1">IN+</text>
<text x="221.7" y="136.1">VS-</text>
<text x="222.1" y="133.6">REF</text>
<text x="105.3" y="139.3">0</text>
<text x="144" y="138.7">GND</text>
<text x="148.6" y="143.7">C17</text>
<text x="231.6" y="143.1">GND</text>
<text x="104.1" y="146.3">R30</text>
<text x="105.3" y="148.8">0</text>
<text x="148.6" y="146.3">470pF</text>
<text x="244.7" y="147.5">VIN</text>
<text x="264.7" y="147.5">VOUT</text>
<text x="36.2" y="155.8">Conn_02x08_Odd_Even</text>
<text x="45.8" y="153.3">J3</text>
<text x="76.7" y="155.2">GND</text>
<text x="144" y="152.6">GND</text>
<text x="233.7" y="153.3">1uF</text>
<text x="233.7" y="150.7">C26</text>
<text x="280.7" y="150.7">C27</text>
<text x="280.7" y="153.3">1uF</text>
<text x="63.6" y="160.2">FerrBead</text>
<text x="66" y="157.7">FB1</text>
<text x="78.1" y="158.3">C4</text>
<text x="78.1" y="160.9">0.1uF</text>
<text x="92.6" y="158.3">R6</text>
<text x="92.7" y="160.9">10</text>
<text x="228.5" y="160.9">GND</text>
<text x="244.7" y="160.2">GND</text>
<text x="275.5" y="160.9">GND</text>
<text x="70.5" y="166.6">FB2</text>
<text x="99" y="166.6">R7</text>
<text x="234.8" y="165.3">GND</text>
<text x="70.6" y="171">FerrBead</text>
<text x="99" y="172.3">10</text>
<text x="66.7" y="178.7">FB3</text>
<text x="78.1" y="177.4">C5</text>
<text x="78.1" y="179.9">0.1uF</text>
<text x="90.2" y="177.4">C7</text>
<text x="90.2" y="179.9">0.1uF</text>
<text x="105.3" y="177.4">R8</text>
<text x="105.4" y="179.9">10</text>
<text x="118.1" y="178.2">C8</text>
<text x="128.9" y="178.2">C9</text>
<text x="139.7" y="178.2">C11</text>
<text x="64.3" y="181.2">FerrBead</text>
<text x="118.1" y="180.8">33uF</text>
<text x="128.9" y="180.8">33uF</text>
<text x="139.7" y="180.8">33uF</text>
<text x="45" y="187.6">GND</text>
<text x="72.9" y="188.2">GND</text>
<text x="85" y="188.2">GND</text>
<text x="112.9" y="189.5">GND</text>
<text x="123.7" y="189.5">GND</text>
<text x="134.5" y="189.5">GND</text>
</g>
<g font-size="1.8" fill="#0000c2">
<text x="218.4" y="26.8">Capacitor</text>
<text x="218.4" y="28.8">not</text>
<text x="222.6" y="28.8">placed</text>
<text x="228.7" y="26.8">C13</text>
<text x="230.1" y="28.8">for</text>
<text x="233.5" y="26.8">and</text>
<text x="233.9" y="28.8">single</text>
<text x="238.2" y="26.8">U7</text>
<text x="218.4" y="30.9">reference</text>
<text x="228.5" y="30.9">source</text>
<text x="250.2" y="77.1">Option</text>
<text x="257.5" y="77.1">for</text>
<text x="261.3" y="77.1">using</text>
<text x="267.6" y="77.1">a</text>
<text x="250.2" y="79.1">single</text>
<text x="257" y="79.1">reference</text>
<text x="267.1" y="79.1">source</text>
<text x="167" y="86.7">1B4</text>
<text x="171.9" y="86.7">+</text>
<text x="174.6" y="86.7">2B1</text>
<text x="167" y="98.8">1B1</text>
<text x="171.9" y="98.8">+</text>
<text x="174.6" y="98.8">2B4</text>
<text x="167" y="130.6">1B3</text>
<text x="171.9" y="130.6">+</text>
<text x="174.6" y="130.6">2B2</text>
<text x="167" y="142.6">1B2</text>
<text x="171.9" y="142.6">+</text>
<text x="174.6" y="142.6">2B3</text>
<text x="116.8" y="150.7">5V</text>
<text x="116.8" y="152.8">for</text>
<text x="120.3" y="150.7">or</text>
<text x="120.7" y="152.8">demodulator</text>
<text x="123.4" y="150.7">3.3V</text>
<text x="128.7" y="150.7">Option</text>
</g>
<g font-size="1.8" fill="#0f0f0f">
<text x="144.8" y="31.4">QSD_V</text>
<text x="226.1" y="34.6">5V_FILT</text>
<text x="275" y="34.6">REF_I</text>
<text x="102.2" y="41.6">CLK</text>
<text x="102.2" y="39">FB2</text>
<text x="102.2" y="36.5">CLK</text>
<text x="145.4" y="36.5">FB1</text>
<text x="145.4" y="39">LO_I</text>
<text x="145.4" y="41.6">LO_Q</text>
<text x="102.2" y="46.6">QSD_V</text>
<text x="102.2" y="44.1">FB1</text>
<text x="145.4" y="44.1">FB2</text>
<text x="102.2" y="51.7">QSD_V</text>
<text x="102.2" y="49.2">QSD_V</text>
<text x="102.2" y="54.3">QSD_V</text>
<text x="229.2" y="61.2">5V_FILT</text>
<text x="112.4" y="77.1">QSD_V</text>
<text x="250.2" y="72">REF_Q</text>
<text x="266.7" y="72">REF_I</text>
<text x="57.1" y="87.3">12V_FILT</text>
<text x="234.3" y="88.6">REF_I</text>
<text x="95.2" y="103.8">LO_I</text>
<text x="95.2" y="106.3">LO_Q</text>
<text x="228" y="106.3">5V_FILT</text>
<text x="233.7" y="132.4">REF_Q</text>
<text x="94.6" y="141.3">5V_FILT</text>
<text x="121.3" y="145.7">QSD_V</text>
<text x="230.5" y="146.3">5V_FILT</text>
<text x="277.5" y="146.3">REF_Q</text>
<text x="94.6" y="150.8">3_3V_FILT</text>
<text x="32.4" y="167.8">5_0V</text>
<text x="32.4" y="162.8">12_0V</text>
<text x="56.5" y="162.8">12_0V</text>
<text x="57.8" y="167.8">5_0V</text>
<text x="111.1" y="162.8">12V_FILT</text>
<text x="112.4" y="167.8">5V_FILT</text>
<text x="32.4" y="172.9">3_3V</text>
<text x="57.8" y="172.9">3_3V</text>
<text x="112.4" y="172.9">3_3V_FILT</text>
</g>
<g font-size="1.8" fill="#a90000">
<text x="237.4" y="34.7">3</text>
<text x="270.4" y="34.7">2</text>
<text x="79.8" y="40.8" transform="rotate(-90 79.8 40.8)">1</text>
<text x="82.2" y="36.6">2</text>
<text x="237.4" y="47.4">1</text>
<text x="196.8" y="83.6">1</text>
<text x="229.8" y="83.6">8</text>
<text x="196.8" y="86.1">2</text>
<text x="196.8" y="88.6">3</text>
<text x="229.8" y="88.6">6</text>
<text x="229.8" y="86.1">7</text>
<text x="81.2" y="91.2">1</text>
<text x="88.8" y="91.2">6</text>
<text x="102.2" y="93.7">7</text>
<text x="111.5" y="91.5" transform="rotate(-90 111.5 91.5)">16</text>
<text x="119.9" y="93.7">6</text>
<text x="196.8" y="91.2">4</text>
<text x="229.8" y="91.2">5</text>
<text x="81.2" y="96.3">2</text>
<text x="81.2" y="101.3">3</text>
<text x="88.8" y="101.3">4</text>
<text x="88.8" y="96.3">5</text>
<text x="102.2" y="96.3">9</text>
<text x="119.9" y="101.3">3</text>
<text x="119.9" y="98.8">4</text>
<text x="119.9" y="96.3">5</text>
<text x="101.6" y="103.9">14</text>
<text x="102.2" y="106.4">2</text>
<text x="119.3" y="106.4">10</text>
<text x="20.7" y="113.8" transform="rotate(-90 20.7 113.8)">1</text>
<text x="23.1" y="109.6">2</text>
<text x="39.3" y="109.6">1</text>
<text x="52" y="109.6">3</text>
<text x="102.2" y="111.5">1</text>
<text x="119.3" y="109">11</text>
<text x="119.3" y="111.5">12</text>
<text x="43.6" y="116.3" transform="rotate(-90 43.6 116.3)">2</text>
<text x="101.6" y="114">15</text>
<text x="111.5" y="118.8" transform="rotate(-90 111.5 118.8)">8</text>
<text x="119.3" y="114">13</text>
<text x="196.1" y="127.4">1</text>
<text x="196.1" y="129.9">2</text>
<text x="229.2" y="129.9">7</text>
<text x="229.2" y="127.4">8</text>
<text x="196.1" y="132.5">3</text>
<text x="196.1" y="135">4</text>
<text x="229.2" y="135">5</text>
<text x="229.2" y="132.5">6</text>
<text x="240" y="146.4">3</text>
<text x="273" y="146.4">2</text>
<text x="41.8" y="157.9">1</text>
<text x="41.8" y="160.4">3</text>
<text x="50.7" y="157.9">2</text>
<text x="50.7" y="160.4">4</text>
<text x="240" y="159.1">1</text>
<text x="41.8" y="162.9">5</text>
<text x="41.8" y="165.5">7</text>
<text x="50.7" y="162.9">6</text>
<text x="50.7" y="165.5">8</text>
<text x="41.2" y="170.6">11</text>
<text x="41.2" y="173.1">13</text>
<text x="41.8" y="168">9</text>
<text x="50.1" y="168">10</text>
<text x="50.1" y="170.6">12</text>
<text x="50.1" y="173.1">14</text>
<text x="41.2" y="175.6">15</text>
<text x="50.1" y="175.6">16</text>
</g>
<g font-size="1.4" fill="#006464">
<text x="133.6" y="32.5">VCC</text>
<text x="113.4" y="40.1">1D</text>
<text x="113.4" y="37.6">1CLK</text>
<text x="134.5" y="37.6">1Q</text>
<text x="134.5" y="40.1">2Q</text>
<text x="113.4" y="47.7">~{1CLR}</text>
<text x="113.4" y="42.6">2CLK</text>
<text x="113.4" y="45.2">2D</text>
<text x="134.5" y="42.6">~{1Q}</text>
<text x="134.5" y="45.2">~{2Q}</text>
<text x="113.4" y="52.8">~{2CLR}</text>
<text x="113.4" y="50.3">~{1PRE}</text>
<text x="113.4" y="55.3">~{2PRE}</text>
<text x="133.4" y="63">GND</text>
</g>
<g font-size="1.4" fill="#a90000">
<text x="139.2" y="31.5">14</text>
<text x="108.8" y="41.7">11</text>
<text x="109.2" y="39.1">2</text>
<text x="109.2" y="36.6">3</text>
<text x="139.7" y="36.6">5</text>
<text x="139.7" y="41.7">6</text>
<text x="139.7" y="39.1">9</text>
<text x="108.8" y="44.2">12</text>
<text x="109.2" y="46.7">1</text>
<text x="139.7" y="44.2">8</text>
<text x="108.8" y="51.8">13</text>
<text x="109.2" y="49.3">4</text>
<text x="108.8" y="54.4">10</text>
<text x="139.7" y="62">7</text>
<text x="262.3" y="103.3">2</text>
<text x="262.3" y="105.8">4</text>
<text x="262.3" y="110.9">1</text>
<text x="262.3" y="108.3">3</text>
</g>
</svg>
